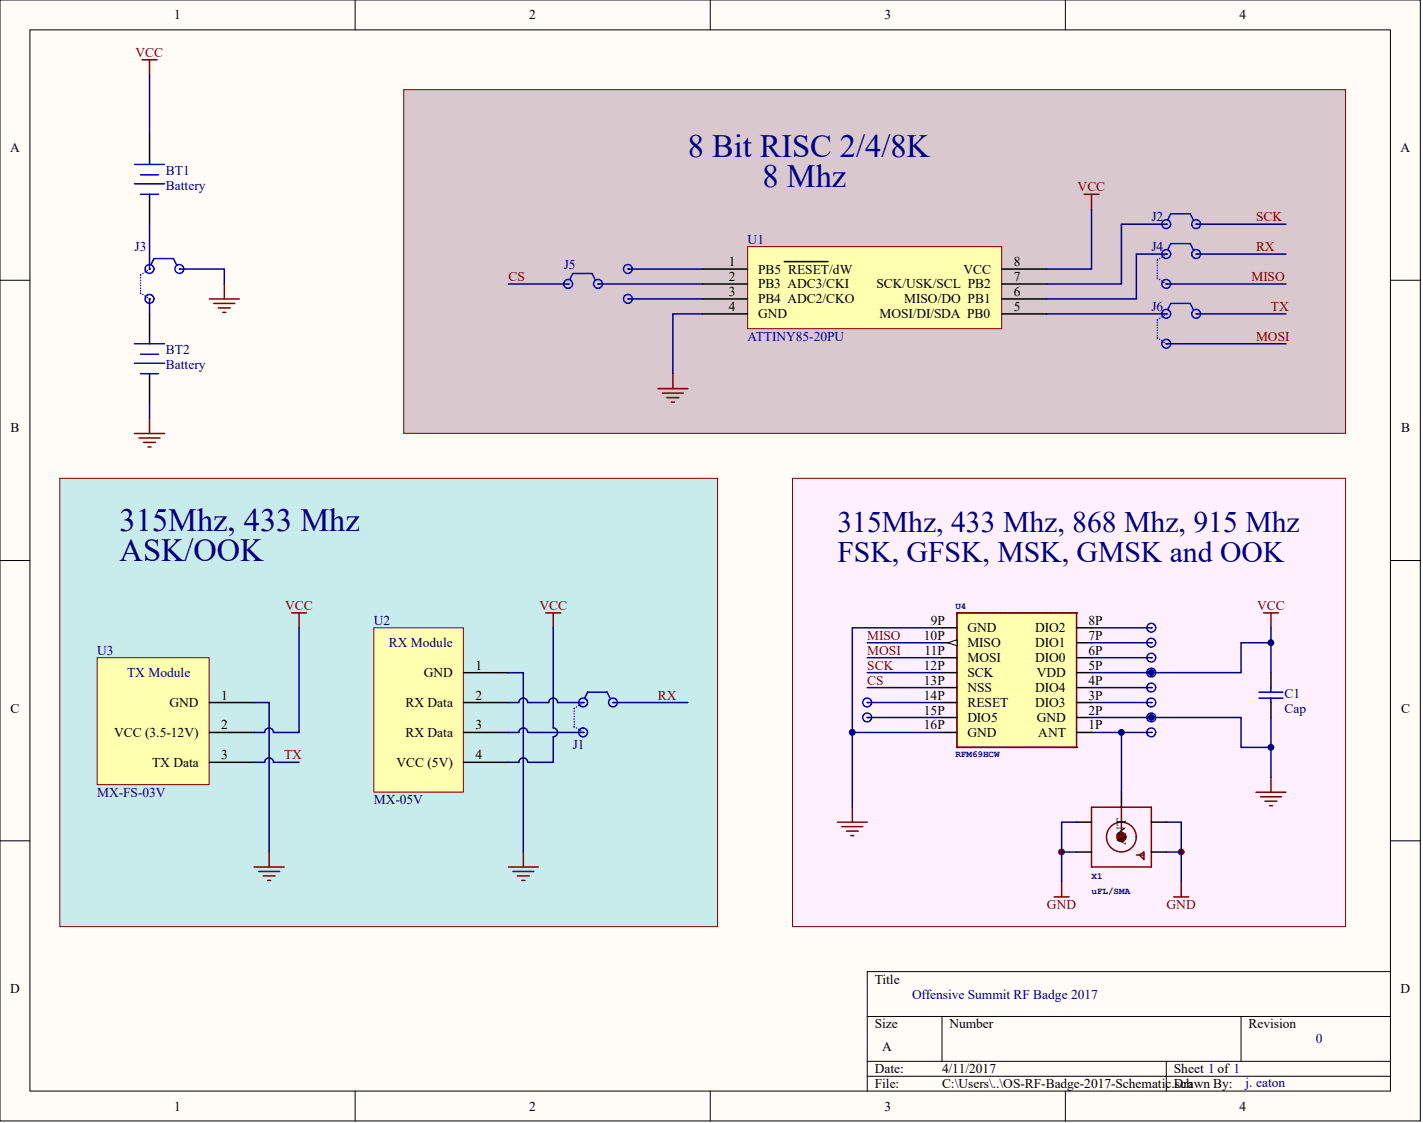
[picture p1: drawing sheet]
<svg xmlns="http://www.w3.org/2000/svg" width="401mm" height="317mm" viewBox="0 0 401 317" stroke-linecap="round" stroke-linejoin="round" font-family="sans-serif">
<g fill="#fffcf8" stroke="#000" stroke-width=".28">
<path d="M0 0h400.7v316.2h-400.7z"/>
<path d="M8.4 8.4h383.9v299.4h-383.9z"/>
</g>
<g fill="none" stroke="#000" stroke-width=".28">
<path d="M100.2 0v8.4M200.4 0v8.4M300.6 0v8.4M0 79.1h8.4M392.3 79.1h8.5M0 158.1h8.4M392.3 158.1h8.5M0 237.2h8.4M392.3 237.2h8.5M392.3 274.1h-147.6v33.7M244.7 286.7h147.6M244.7 299.4h147.6"/>
<path d="M265.8 286.7v12.7M329 299.4v8.4M350.1 286.7v12.7M100.2 307.8v8.5M200.4 307.8v8.5M244.7 303.6h147.6M300.6 307.8v8.5"/>
</g>
<g fill="#000080" stroke="#000080" stroke-width=".28">
<circle cx="299.5" cy="240.3" r=".82"/>
<circle cx="333.2" cy="240.3" r=".82"/>
</g>
<path d="M223.6 134.9h156v126.5h-156z" fill="#fff0ff" stroke="#800000" stroke-width=".28"/>
<path d="M42.2 37.9v8.5M42.2 54.8v8.4M358.6 189.8v4.2M358.6 198.2v4.2M303.7 231.9h4.2M316.4 223.5v4.2M324.8 231.9h4.2M303.7 240.4h4.2M324.8 240.4h4.2" fill="none" stroke="#000" stroke-width=".42"/>
<g fill="none" stroke="#00f" stroke-width=".42">
<path d="M38 51.9h8.4M38 46.4h8.4M39.7 49.3h5M39.7 54.8h5M355.2 195.2h6.7M355.2 196.9h6.7M358.6 194v1.2M358.6 196.9v1.3"/>
<circle cx="324.8" cy="177.1" r="1.24"/>
<circle cx="244.6" cy="198.2" r="1.24"/>
<circle cx="324.8" cy="198.2" r="1.24"/>
<circle cx="324.8" cy="181.3" r="1.24"/>
<circle cx="324.8" cy="194" r="1.24"/>
<circle cx="324.8" cy="185.5" r="1.24"/>
<circle cx="244.6" cy="202.4" r="1.24"/>
<circle cx="324.8" cy="206.6" r="1.24"/>
</g>
<g fill="none" stroke="#800000" stroke-width=".42">
<path d="M40.1 16.9h4.2M42.2 16.9v4.2M42.2 118.1v4.2M38 122.3h8.4M39.2 123.5h5.9M40.5 124.8h3.4M41.8 126.1h.8M356.5 172.9h4.2M358.6 172.9v4.2M358.6 219.3v4.2M236.2 231.9h8.5M237.5 233.2h5.9"/>
<path d="M238.8 234.5h3.3M240 235.7h.9M240.5 227.7v4.2M307.9 227.7h16.9v16.9h-16.9zM316.4 227.7v8.4M354.3 223.5h8.5M355.6 224.8h5.9M356.9 226h3.4M358.1 227.3h.9M297.4 253h4.2M299.5 248.8v4.2M320.6 241.2h2.1"/>
<path d="M321.4 241.2l1.3-.8v2.1zM331.1 253h4.3M333.3 248.8v4.2"/>
<circle cx="316.4" cy="236.1" r="4.2"/>
</g>
<g fill="#800000" stroke="#800000" stroke-width=".28">
<circle cx="333.2" cy="240.3" r=".82"/>
<circle cx="299.5" cy="240.3" r=".82"/>
</g>
<circle cx="316.4" cy="236.1" r=".4" fill="none" stroke="#800000" stroke-width="2.1"/>
<g fill="#000">
<circle cx="324.8" cy="177.1" r=".21"/>
<circle cx="244.7" cy="198.2" r=".21"/>
<circle cx="324.8" cy="194" r=".21"/>
<circle cx="324.8" cy="198.2" r=".21"/>
<circle cx="324.8" cy="181.3" r=".21"/>
<circle cx="324.8" cy="185.5" r=".21"/>
<circle cx="244.7" cy="202.4" r=".21"/>
<circle cx="324.8" cy="206.6" r=".21"/>
</g>
<path d="M16.9 134.9h185.5v126.5h-185.5z" fill="#c8ebeb" stroke="#800000" stroke-width=".28"/>
<path d="M105.5 177.1h25.2v46.3h-25.2z" fill="#ffffb0" stroke="#800000" stroke-width=".28"/>
<path d="M130.8 189.8h12.6M130.8 198.2h12.6M130.8 206.6h12.6M130.8 215.1h12.6" fill="none" stroke="#000" stroke-width=".42"/>
<path d="M27.4 185.5h31.6v35.8h-31.6z" fill="#ffffb0" stroke="#800000" stroke-width=".28"/>
<path d="M59.1 198.2h12.6M59.1 206.6h12.6M59.1 215.1h12.6" fill="none" stroke="#000" stroke-width=".42"/>
<g fill="none" stroke="#800000" stroke-width=".42">
<path d="M82.3 172.9h4.2M84.4 172.9v4.2M154 172.9h4.2M156.1 172.9v4.2M71.7 244.6h8.5M73 245.8h5.9M74.2 247.1h3.4M75.5 248.4h.9M75.9 240.4v4.2M143.4 244.6h8.5M144.7 245.8h5.9M146 247.1h3.3"/>
<path d="M147.2 248.4h.9M147.6 240.4v4.2"/>
</g>
<g fill="#000">
<circle cx="164.5" cy="198.2" r=".21"/>
<circle cx="173" cy="198.2" r=".21"/>
<circle cx="164.5" cy="206.6" r=".21"/>
</g>
<g fill="none" stroke="#00f" stroke-width=".42">
<path d="M164.9 196.9l.9-1.7h5.5l.8 1.7"/>
<circle cx="164.5" cy="198.2" r="1.24"/>
<circle cx="172.9" cy="198.2" r="1.24"/>
<circle cx="164.5" cy="206.6" r="1.24"/>
</g>
<path d="M162 199.9v5.5M164.5 198.2l-2.5 1.7M162 204.9l2.5 1.7" fill="none" stroke="#00f" stroke-width=".42" stroke-dasharray="0 .7"/>
<path d="M113.9 25.3h265.7v96.9h-265.7z" fill="#d9c8cd" stroke="#800000" stroke-width=".28"/>
<circle cx="177.2" cy="75.9" r=".21" fill="#000"/>
<circle cx="177.2" cy="75.9" r="1.24" fill="none" stroke="#00f" stroke-width=".42"/>
<path d="M210.9 69.6h71.7v23.1h-71.7z" fill="#ffffb0" stroke="#800000" stroke-width=".28"/>
<path d="M198.3 75.9h12.6M221.3 73.8h12.3M282.6 75.9h12.7M42.2 88.5v8.5M198.3 80.1h12.6M198.3 84.3h12.6M198.3 88.5h12.6M282.6 80.1h12.7M282.6 84.3h12.7M282.6 88.5h12.7M42.2 105.4v8.5" fill="none" stroke="#000" stroke-width=".42"/>
<g fill="#000">
<circle cx="42.2" cy="75.9" r=".21"/>
<circle cx="50.6" cy="75.9" r=".21"/>
<circle cx="329" cy="71.7" r=".21"/>
<circle cx="329" cy="63.2" r=".21"/>
<circle cx="337.5" cy="71.7" r=".21"/>
<circle cx="337.5" cy="63.2" r=".21"/>
<circle cx="42.2" cy="84.3" r=".21"/>
<circle cx="160.3" cy="80.1" r=".21"/>
<circle cx="168.7" cy="80.1" r=".21"/>
<circle cx="177.2" cy="84.3" r=".21"/>
<circle cx="329" cy="80.1" r=".21"/>
<circle cx="329" cy="88.5" r=".21"/>
<circle cx="329" cy="97" r=".21"/>
<circle cx="337.5" cy="88.5" r=".21"/>
</g>
<g fill="none" stroke="#00f" stroke-width=".42">
<path d="M42.6 74.6l.8-1.7h5.5l.9 1.7M160.7 78.8l.9-1.6h5.5l.8 1.6M329.5 70.4l.8-1.7h5.5l.8 1.7M329.5 62l.8-1.7h5.5l.8 1.7M38 97h8.4M39.7 99.9h5M329.5 87.3l.8-1.7h5.5l.8 1.7M38 102.5h8.4M39.7 105.4h5"/>
<circle cx="42.2" cy="75.9" r="1.24"/>
<circle cx="50.6" cy="75.9" r="1.24"/>
<circle cx="329" cy="63.2" r="1.24"/>
<circle cx="329" cy="71.7" r="1.24"/>
<circle cx="337.5" cy="63.2" r="1.24"/>
<circle cx="337.5" cy="71.7" r="1.24"/>
<circle cx="42.2" cy="84.3" r="1.24"/>
<circle cx="160.3" cy="80.1" r="1.24"/>
<circle cx="168.7" cy="80.1" r="1.24"/>
<circle cx="177.2" cy="84.3" r="1.24"/>
<circle cx="329" cy="80.1" r="1.24"/>
<circle cx="329" cy="97" r="1.24"/>
<circle cx="329" cy="88.5" r="1.24"/>
<circle cx="337.5" cy="88.5" r="1.24"/>
</g>
<path d="M305.8 54.8h4.3M307.9 54.8v4.2M59.1 84.3h8.4M60.3 85.6h5.9M61.6 86.9h3.4M62.9 88.1h.8M63.3 80.1v4.2M185.6 109.6h8.4M186.9 110.9h5.9M188.1 112.2h3.4M189.4 113.4h.9M189.8 105.4v4.2" fill="none" stroke="#800000" stroke-width=".42"/>
<path d="M39.7 77.6v5.5M42.2 75.9l-2.5 1.7M326.5 73.4v5.4M326.5 78.4l2.5 1.7M329 71.7l-2.5 1.7M39.7 82.6l2.5 1.7M326.5 90.2v5.5M326.5 95.3l2.5 1.7M329 88.5l-2.5 1.7" fill="none" stroke="#00f" stroke-width=".42" stroke-dasharray="0 .7"/>
<g fill="none" stroke="#000080" stroke-width=".42">
<path d="M42.2 21.1v16.8M307.9 59v16.9h-12.6M42.2 63.2v12.7M50.6 75.9h12.7v4.2M177.2 75.9h21.1M329 63.2h-12.6v16.9h-21.1M329 71.7h-8.4v12.6h-25.3M337.5 63.2h25.3M337.5 71.7h25.3M42.2 84.3v4.2M143.4 80.1h16.9M168.7 80.1h29.6"/>
<path d="M177.2 84.3h21.1M198.3 88.5h-8.5v16.9M295.3 88.5h33.7M329 80.1h33.8M329 97h33.8M337.5 88.5h25.3M42.2 113.9v4.2M84.4 177.1v29.5h-7.2M156.1 177.1v28.3a1.27 1.27 0 0 1 1.2 1.2 1.27 1.27 0 0 1-1.2 1.3v7.2h-7.2a1.24 1.24 0 0 0-1.3-1.3 1.24 1.24 0 0 0-1.2 1.3h-3M265.8 177.1h-25.3v50.6M307.9 177.1h16.9M358.6 177.1v12.7"/>
<path d="M71.7 198.2h4.2v42.2M143.4 189.8h4.2v50.6M157.3 198.2a1.24 1.24 0 0 0-1.2-1.3 1.24 1.24 0 0 0-1.3 1.3h-5.9a1.24 1.24 0 0 0-1.3-1.3 1.24 1.24 0 0 0-1.2 1.3h-3M157.3 198.2h7.2M173 198.2h21M244.7 181.3h21.1M244.7 185.5h21.1M244.7 194h21.1M244.7 198.2h21.1M244.7 189.8h21.1M307.9 181.3h16.9M307.9 185.5h16.9"/>
<path d="M307.9 194h16.9M307.9 198.2h16.9M77.2 206.6a1.24 1.24 0 0 0-1.3-1.2 1.24 1.24 0 0 0-1.2 1.2h-3M77.2 215.1a1.24 1.24 0 0 0-1.3-1.3 1.24 1.24 0 0 0-1.2 1.3h-3M77.2 215.1h7.2M143.4 206.6h3a1.24 1.24 0 0 1 1.2-1.2 1.24 1.24 0 0 1 1.3 1.2h15.6M240.5 206.6h25.3M244.7 202.4h21.1M307.9 206.6h16.9M316.4 206.6v16.9M324.8 202.4h25.3v8.4h8.5M358.6 202.4v16.9"/>
<path d="M303.7 231.9h-4.2v16.9M329 231.9h4.3v16.9M299.5 240.4h4.2M329 240.4h4.3"/>
</g>
<path d="M270 172.9h33.7v37.9h-33.7z" fill="#ffffb0" stroke="#800000" stroke-width=".28"/>
<path d="M303.7 172.9h-33.7M270 210.8h33.7" fill="none" stroke="#800000" stroke-width=".42" stroke-dasharray="0 .7"/>
<path d="M270 172.9v37.9M303.7 172.9v37.9" fill="none" stroke="#800000" stroke-width=".42"/>
<circle cx="270" cy="172.9" r=".21" fill="#800000"/>
<path d="M270 172.9h33.7" fill="none" stroke="#800000" stroke-width=".42"/>
<g fill="#800000">
<circle cx="303.7" cy="172.9" r=".21"/>
<circle cx="270" cy="210.8" r=".21"/>
</g>
<path d="M270 210.8h33.7" fill="none" stroke="#800000" stroke-width=".42"/>
<circle cx="303.7" cy="210.8" r=".21" fill="#800000"/>
<path d="M265.8 181.3h4.2" fill="none" stroke="#000" stroke-width=".42"/>
<path d="M267.4 181.3l2.6-.8v1.7z" fill="#fffcf8" stroke="#000" stroke-width=".28"/>
<g fill="none" stroke="#000" stroke-width=".42">
<path d="M265.8 177.1h4.2M303.7 177.1h4.2M265.8 185.5h4.2M265.8 198.2h4.2M265.8 189.8h4.2M265.8 194h4.2M303.7 185.5h4.2M303.7 181.3h4.2M303.7 198.2h4.2M303.7 189.8h4.2M303.7 194h4.2M265.8 202.4h4.2"/>
<path d="M265.8 206.6h4.2M303.7 202.4h4.2M303.7 206.6h4.2"/>
</g>
<g fill="#000">
<circle cx="324.8" cy="189.8" r=".21"/>
<circle cx="324.8" cy="202.4" r=".21"/>
</g>
<g fill="none" stroke="#00f" stroke-width=".42">
<circle cx="324.8" cy="189.7" r="1.24"/>
<circle cx="324.8" cy="202.4" r="1.24"/>
</g>
<path d="M358.6 181.3h-8.5v8.5h-42.2M307.9 202.4h16.9" fill="none" stroke="#000080" stroke-width=".42"/>
<g fill="#000080" stroke="#000080" stroke-width=".28">
<circle cx="240.4" cy="206.6" r=".82"/>
<circle cx="316.4" cy="206.6" r=".82"/>
<circle cx="324.8" cy="202.4" r=".82"/>
<circle cx="324.8" cy="189.7" r=".82"/>
<circle cx="358.5" cy="210.8" r=".82"/>
<circle cx="358.5" cy="181.3" r=".82"/>
</g>
<g font-size="9.2" fill="#000080">
<text x="194" y="44.4">8 Bit RISC 2/4/8K</text>
<text x="215.1" y="52.8">8 Mhz</text>
<text x="33.7" y="149.8">315Mhz, 433 Mhz</text>
<text x="33.7" y="158.3">ASK/OOK</text>
</g>
<g font-size="8.4" fill="#000080">
<text x="236.2" y="150">315Mhz, 433 Mhz, 868 Mhz, 915 Mhz</text>
<text x="236.2" y="158.4">FSK, GFSK, MSK, GMSK and OOK</text>
</g>
<g font-size="3.8">
<text x="49.1" y="5.5">1</text>
<text x="149.3" y="5.5">2</text>
<text x="249.5" y="5.5">3</text>
<text x="349.7" y="5.5">4</text>
<text x="2.8" y="42.9">A</text>
<text x="395.1" y="42.9">A</text>
<text x="205.6" y="75.1">1</text>
<text x="213.9" y="77.2">PB5 RESET/dW</text>
<text x="271.8" y="77.2">VCC</text>
<text x="286" y="75.1">8</text>
<text x="205.6" y="79.3">2</text>
<text x="205.6" y="83.5">3</text>
<text x="213.9" y="81.4">PB3 ADC3/CKI</text>
<text x="247.2" y="81.4">SCK/USK/SCL PB2</text>
<text x="286" y="83.5">6</text>
<text x="286" y="79.3">7</text>
<text x="205.6" y="87.7">4</text>
<text x="213.9" y="85.6">PB4 ADC2/CKO</text>
<text x="213.9" y="89.8">GND</text>
<text x="248.1" y="89.8">MOSI/DI/SDA PB0</text>
<text x="255.1" y="85.6">MISO/DO PB1</text>
<text x="286" y="87.7">5</text>
<text x="3" y="122">B</text>
<text x="395.3" y="122">B</text>
<text x="262.6" y="176.3">9P</text>
<text x="272.9" y="178.4">GND</text>
<text x="292.1" y="178.4">DIO2</text>
<text x="307.1" y="176.3">8P</text>
<text x="260.7" y="180.5">10P</text>
<text x="260.8" y="184.7">11P</text>
<text x="272.9" y="182.6">MISO</text>
<text x="292.1" y="182.6">DIO1</text>
<text x="307.1" y="184.7">6P</text>
<text x="307.1" y="180.5">7P</text>
<text x="119.6" y="191">GND</text>
<text x="134.1" y="188.9">1</text>
<text x="260.7" y="188.9">12P</text>
<text x="272.9" y="186.8">MOSI</text>
<text x="272.9" y="191">SCK</text>
<text x="292.1" y="186.8">DIO0</text>
<text x="292.5" y="191">VDD</text>
<text x="307.1" y="188.9">5P</text>
<text x="62.4" y="197.3">1</text>
<text x="134.1" y="197.3">2</text>
<text x="260.7" y="197.3">14P</text>
<text x="260.7" y="193.1">13P</text>
<text x="272.9" y="195.2">NSS</text>
<text x="292.1" y="195.2">DIO4</text>
<text x="307.1" y="197.3">3P</text>
<text x="307.1" y="193.1">4P</text>
<text x="3" y="201.1">C</text>
<text x="47.8" y="199.5">GND</text>
<text x="114.4" y="199.5">RX Data</text>
<text x="260.7" y="201.6">15P</text>
<text x="272.9" y="203.7">DIO5</text>
<text x="272.9" y="199.5">RESET</text>
<text x="292.1" y="199.5">DIO3</text>
<text x="292.5" y="203.7">GND</text>
<text x="307.1" y="201.6">2P</text>
<text x="395.3" y="201.1">C</text>
<text x="32.2" y="207.9">VCC a3.5-12V)</text>
<text x="62.4" y="205.8">2</text>
<text x="114.4" y="207.9">RX Data</text>
<text x="134.1" y="205.8">3</text>
<text x="260.7" y="205.8">16P</text>
<text x="272.9" y="207.9">GND</text>
<text x="292.9" y="207.9">ANT</text>
<text x="307.1" y="205.8">1P</text>
<text x="62.4" y="214.2">3</text>
<text x="134.1" y="214.2">4</text>
<text x="42.9" y="216.3">TX Data</text>
<text x="111.8" y="216.3">VCC a5V)</text>
<text x="317.6" y="238.5" transform="rotate(-90 317.6 238.5)">ANT</text>
<text x="2.8" y="280.1">D</text>
<text x="246.8" y="277.5">Title</text>
<text x="395.1" y="280.1">D</text>
<text x="246.8" y="290.1">Size</text>
<text x="267.9" y="290.1">Number</text>
<text x="352.2" y="290.1">Revision</text>
<text x="248.9" y="296.4">A</text>
<text x="246.8" y="302.8">Date:</text>
<text x="265.8" y="302.8">4/11/2017</text>
<text x="331.1" y="302.8">Sheet 1 of 1</text>
<text x="246.8" y="307">File:</text>
<text x="265.8" y="307">C:\Users\..\OS-RF-Badge-2017-Schematic.sch</text>
<text x="331.1" y="307">Drawn By:</text>
<text x="49.1" y="313.3">1</text>
<text x="149.3" y="313.3">2</text>
<text x="249.5" y="313.3">3</text>
<text x="349.7" y="313.3">4</text>
</g>
<g font-size="3.8" fill="#800000">
<text x="38.3" y="16">VCC</text>
<text x="304" y="54">VCC</text>
<text x="354.3" y="62.4">SCK</text>
<text x="354.3" y="70.8">RX</text>
<text x="143.4" y="79.3">CS</text>
<text x="353.1" y="79.3">MISO</text>
<text x="358.6" y="87.7">TX</text>
<text x="354.3" y="96.1">MOSI</text>
<text x="80.4" y="172">VCC</text>
<text x="152.2" y="172">VCC</text>
<text x="354.6" y="172">VCC</text>
<text x="244.7" y="184.7">MOSI</text>
<text x="244.7" y="180.5">MISO</text>
<text x="244.7" y="188.9">SCK</text>
<text x="185.6" y="197.3">RX</text>
<text x="244.7" y="193.1">CS</text>
<text x="80.2" y="214.2">TX</text>
<text x="295.4" y="256.4">GND</text>
<text x="329.1" y="256.4">GND</text>
</g>
<g font-size="3.8" fill="#000080">
<text x="46.8" y="49.3">BT1</text>
<text x="46.8" y="53.5">Battery</text>
<text x="324.8" y="62.4">J2</text>
<text x="38" y="70.8">J3</text>
<text x="210.9" y="68.7">U1</text>
<text x="324.8" y="70.8">J4</text>
<text x="159" y="75.9">J5</text>
<text x="324.8" y="87.7">J6</text>
<text x="46.8" y="99.9">BT2</text>
<text x="210.9" y="96.1">ATTINY85-20PU</text>
<text x="46.8" y="104.2">Battery</text>
<text x="105.5" y="176.3">U2</text>
<text x="27.4" y="184.7">U3</text>
<text x="109.7" y="182.6">RX Module</text>
<text x="35.9" y="191">TX Module</text>
<text x="362.4" y="196.9">C1</text>
<text x="362.4" y="201.1">Cap</text>
<text x="161.6" y="211.3">J1</text>
<text x="27.4" y="224.8">MX-FS-03V</text>
<text x="105.5" y="226.9">MX-05V</text>
<text x="257.3" y="281.7">Offensive Summit RF Badge 2017</text>
<text x="371.2" y="294.3">0</text>
<text x="351.4" y="306.6">j. eaton</text>
</g>
<g font-size="2.6" fill="#000080">
<text x="269.6" y="171.7">U4</text>
<text x="269.6" y="213.4">RFM69HCW</text>
<text x="307.9" y="248">X1</text>
<text x="307.9" y="252.2">uFLaSMA</text>
</g>
</svg>
